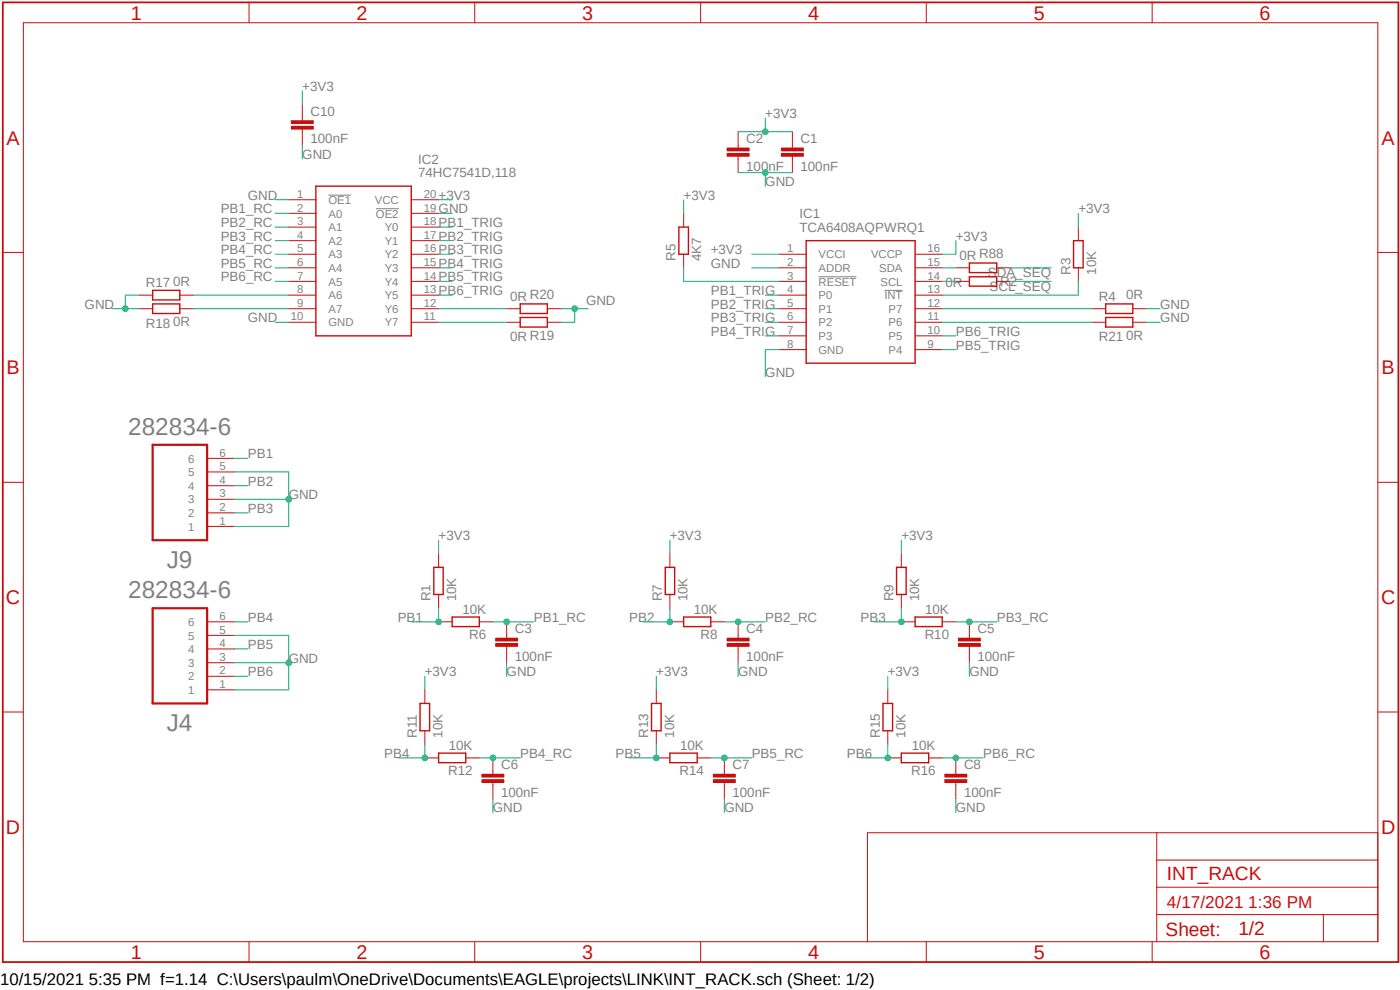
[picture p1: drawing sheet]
<svg xmlns="http://www.w3.org/2000/svg" width="297mm" height="210mm" viewBox="0 0 297 210" stroke-linecap="round" stroke-linejoin="round" font-family="sans-serif">
<path d="M0 .1l297.1 204.6M297.1 .1l-297.1 204.6" fill="none" stroke="#fff" stroke-width=".21"/>
<path d="M69.7 41.4h4.8M79.8 44.3h4.8M173.7 58.7h8M187.6 61.6h3.9" fill="none" stroke="#808080" stroke-width=".21"/>
<g fill="none" stroke="#c90d0c" stroke-width=".21">
<path d="M5 4.8h287.3v195h-287.3zM52.8 .5v4.3M100.7 .5v4.3M148.6 .5v4.3M196.5 .5v4.3M244.4 .5v4.3M168.1 30.8v.6M168.1 33.1v.6M.6 53.6h4.4M165.2 53.9h5.8M165.2 56.8h5.8M165.2 59.7h5.8"/>
<path d="M194.1 53.9h5.8M194.1 56.8h5.8M194.1 59.7h5.8M292.3 53.6h4.4M165.2 62.6h5.8M165.2 65.5h5.8M165.2 68.4h5.8M165.2 71.2h5.8M165.2 74.2h5.8M194.1 62.6h5.8M194.1 65.5h5.8M194.1 68.4h5.8"/>
<path d="M194.1 71.2h5.8M194.1 74.2h5.8M.6 102.3h4.4M292.3 102.3h4.4M.6 151h4.4M292.3 151h4.4M245.4 176.7v23.1M292.3 176.7h-108.3v23.1M52.8 199.8v4.3M100.7 199.8v4.3M148.6 199.8v4.3M196.5 199.8v4.3"/>
<path d="M244.4 199.8v4.3M245.4 194h46.9M245.4 188.2h46.9M245.4 182.5h46.9M280.8 194v5.8"/>
</g>
<path d="M.6 .5h296.1v203.6h-296.1z" fill="none" stroke="#c90d0c" stroke-width=".38"/>
<path d="M171 51.1h23.1v25.9h-23.1z" fill="none" stroke="#c90d0c" stroke-width=".3"/>
<path d="M165.8 32.6h4.6v.5h-4.6z" fill-rule="evenodd" fill="#c90d0c"/>
<path d="M165.8 32.6h4.6v.5h-4.6z" fill="none" stroke="#c90d0c" stroke-width=".21"/>
<path d="M165.8 31.4h4.6v.6h-4.6z" fill-rule="evenodd" fill="#c90d0c"/>
<path d="M156.6 30.8v.6M156.6 33.1v.6M165.8 31.4h4.6v.6h-4.6zM168.1 27.9v2.9M168.1 33.7v2.9" fill="none" stroke="#c90d0c" stroke-width=".21"/>
<path d="M154.3 32.6h4.6v.5h-4.6z" fill-rule="evenodd" fill="#c90d0c"/>
<path d="M154.3 32.6h4.6v.5h-4.6z" fill="none" stroke="#c90d0c" stroke-width=".21"/>
<path d="M154.3 31.4h4.6v.6h-4.6z" fill-rule="evenodd" fill="#c90d0c"/>
<g fill="none" stroke="#c90d0c" stroke-width=".21">
<path d="M154.3 31.4h4.6v.6h-4.6zM156.6 27.9v2.9M156.6 33.7v2.9M61.3 56.8h5.7M61.3 59.7h5.7M61.3 42.4h5.7M61.3 45.3h5.7M61.3 48.2h5.7M61.3 51.1h5.7M61.3 53.9h5.7M87.2 56.8h5.8M87.2 59.7h5.8"/>
<path d="M87.2 42.4h5.8M87.2 45.3h5.8M87.2 48.2h5.8M87.2 51.1h5.8M87.2 53.9h5.8M145 45.3v2.9M145 53.9v2.9M202.8 56.8h2.9M202.8 59.7h2.9M211.5 56.8h2.8M211.5 59.7h2.8M228.8 48.2v2.9"/>
<path d="M228.8 56.8v2.9M61.3 65.5h5.7M61.3 62.6h5.7M61.3 68.4h5.7M87.2 65.5h5.8M87.2 62.6h5.8M87.2 68.4h5.8M231.6 65.5h3M240.3 65.5h2.9M93 117.5v2.9M43.9 137.7h5.8M43.9 134.8h5.8"/>
<path d="M43.9 131.9h5.8M93 131.9h2.9M93 126.1v2.9M101.7 131.9h2.9M107.5 134.8v.6M107.5 137.1v.6M43.9 140.6h5.8M43.9 143.5h5.8M43.9 146.3h5.8"/>
</g>
<path d="M67 39.5h20.2v31.7h-20.2zM144 48.2h2v5.7h-2zM205.7 55.8h5.8v2h-5.8zM205.7 58.7h5.8v2h-5.8zM227.8 51.1h2v5.7h-2zM234.6 64.5h5.7v2h-5.7zM92 120.4h2v5.7h-2zM95.9 130.9h5.8v2h-5.8z" fill="none" stroke="#c90d0c" stroke-width=".3"/>
<path d="M32.4 129h11.5v20.2h-11.5z" fill="none" stroke="#c90d0c" stroke-width=".47"/>
<path d="M105.2 136.5h4.6v.6h-4.6z" fill-rule="evenodd" fill="#c90d0c"/>
<path d="M105.2 136.5h4.6v.6h-4.6z" fill="none" stroke="#c90d0c" stroke-width=".21"/>
<path d="M105.2 135.4h4.6v.6h-4.6z" fill-rule="evenodd" fill="#c90d0c"/>
<g fill="none" stroke="#c90d0c" stroke-width=".21">
<path d="M43.9 97.2h5.8M43.9 105.9h5.8M43.9 103h5.8M43.9 108.8h5.8M43.9 111.7h5.8M43.9 100.1h5.8M142.1 117.5v2.9M105.2 135.4h4.6v.6h-4.6zM107.5 131.9v2.9M107.5 137.7v2.9M142.1 126.1v2.9M142.1 131.9h2.9"/>
<path d="M150.8 131.9h2.9M156.6 134.8v.6M156.6 137.1v.6"/>
</g>
<path d="M32.4 94.4h11.5v20.2h-11.5z" fill="none" stroke="#c90d0c" stroke-width=".47"/>
<path d="M141.1 120.4h2v5.7h-2zM145 130.9h5.8v2h-5.8z" fill="none" stroke="#c90d0c" stroke-width=".3"/>
<path d="M154.3 136.5h4.6v.6h-4.6z" fill-rule="evenodd" fill="#c90d0c"/>
<path d="M154.3 136.5h4.6v.6h-4.6z" fill="none" stroke="#c90d0c" stroke-width=".21"/>
<path d="M154.3 135.4h4.6v.6h-4.6z" fill-rule="evenodd" fill="#c90d0c"/>
<path d="M191.2 117.5v2.9M154.3 135.4h4.6v.6h-4.6zM156.6 131.9v2.9M156.6 137.7v2.9M191.2 126.1v2.9M191.2 131.9h2.9M199.9 131.9h2.9M205.7 134.8v.6M205.7 137.1v.6" fill="none" stroke="#c90d0c" stroke-width=".21"/>
<path d="M190.2 120.4h2v5.7h-2zM194.1 130.9h5.8v2h-5.8z" fill="none" stroke="#c90d0c" stroke-width=".3"/>
<path d="M203.3 136.5h4.7v.6h-4.7z" fill-rule="evenodd" fill="#c90d0c"/>
<path d="M203.3 136.5h4.7v.6h-4.7z" fill="none" stroke="#c90d0c" stroke-width=".21"/>
<path d="M203.3 135.4h4.7v.6h-4.7z" fill-rule="evenodd" fill="#c90d0c"/>
<path d="M203.3 135.4h4.7v.6h-4.7zM205.7 131.9v2.9M205.7 137.7v2.9M90.1 146.3v2.9M90.1 155v2.9M90.1 160.8h2.9M98.8 160.8h2.9M104.6 163.7v.6M104.6 166v.5" fill="none" stroke="#c90d0c" stroke-width=".21"/>
<path d="M89.1 149.2h2v5.8h-2zM93 159.8h5.8v2h-5.8z" fill="none" stroke="#c90d0c" stroke-width=".3"/>
<path d="M102.2 165.4h4.7v.6h-4.7z" fill-rule="evenodd" fill="#c90d0c"/>
<path d="M102.2 165.4h4.7v.6h-4.7z" fill="none" stroke="#c90d0c" stroke-width=".21"/>
<path d="M102.2 164.3h4.7v.5h-4.7z" fill-rule="evenodd" fill="#c90d0c"/>
<path d="M139.2 146.3v2.9M139.2 155v2.9M102.2 164.3h4.7v.5h-4.7zM104.6 160.8v2.9M104.6 166.5v3M139.2 160.8h2.9M147.9 160.8h2.9M153.7 163.7v.6M153.7 166v.5" fill="none" stroke="#c90d0c" stroke-width=".21"/>
<path d="M138.2 149.2h2.1v5.8h-2.1zM142.1 159.8h5.8v2h-5.8z" fill="none" stroke="#c90d0c" stroke-width=".3"/>
<path d="M151.3 165.4h4.7v.6h-4.7z" fill-rule="evenodd" fill="#c90d0c"/>
<path d="M151.3 165.4h4.7v.6h-4.7z" fill="none" stroke="#c90d0c" stroke-width=".21"/>
<path d="M151.3 164.3h4.7v.5h-4.7z" fill-rule="evenodd" fill="#c90d0c"/>
<path d="M188.3 146.3v2.9M188.3 155v2.9M151.3 164.3h4.7v.5h-4.7zM153.7 160.8v2.9M153.7 166.5v3M188.3 160.8h2.9M197 160.8h2.9M202.8 163.7v.6M202.8 166v.5" fill="none" stroke="#c90d0c" stroke-width=".21"/>
<path d="M187.3 149.2h2.1v5.8h-2.1zM191.2 159.8h5.8v2h-5.8z" fill="none" stroke="#c90d0c" stroke-width=".3"/>
<path d="M200.4 165.4h4.7v.6h-4.7z" fill-rule="evenodd" fill="#c90d0c"/>
<path d="M200.4 165.4h4.7v.6h-4.7z" fill="none" stroke="#c90d0c" stroke-width=".21"/>
<path d="M200.4 164.3h4.7v.5h-4.7z" fill-rule="evenodd" fill="#c90d0c"/>
<g fill="none" stroke="#c90d0c" stroke-width=".21">
<path d="M64.1 25.1v.5M64.1 27.3v.6M29.5 62.6h2.9M29.5 65.5h2.9M38.1 62.6h2.9M38.1 65.5h2.9M107.5 65.5h2.9M107.5 68.4h2.9M116.1 65.5h2.9M116.1 68.4h2.9M200.4 164.3h4.7v.5h-4.7zM202.8 160.8v2.9"/>
<path d="M202.8 166.5v3"/>
</g>
<path d="M32.4 61.6h5.7v2h-5.7zM32.4 64.5h5.7v2h-5.7zM110.4 64.5h5.7v2h-5.7zM110.4 67.4h5.7v2h-5.7z" fill="none" stroke="#c90d0c" stroke-width=".3"/>
<path d="M61.8 26.8h4.7v.6h-4.7z" fill-rule="evenodd" fill="#c90d0c"/>
<path d="M61.8 26.8h4.7v.6h-4.7z" fill="none" stroke="#c90d0c" stroke-width=".21"/>
<path d="M61.8 25.6h4.7v.6h-4.7z" fill-rule="evenodd" fill="#c90d0c"/>
<path d="M61.8 25.6h4.7v.6h-4.7zM64.1 22.2v2.9M64.1 27.9v2.9M231.6 68.4h3M240.3 68.4h2.9" fill="none" stroke="#c90d0c" stroke-width=".21"/>
<path d="M234.6 67.4h5.7v2h-5.7z" fill="none" stroke="#c90d0c" stroke-width=".3"/>
<path d="M145 56.8v2.9h20.2M199.9 56.8h2.9M199.9 59.7h2.9M214.3 56.8h8.7M214.3 59.7h8.7M228.8 59.7v2.9h-28.9M199.9 65.5h31.7M93 129v2.9h-5.8" fill="none" stroke="#0dab76" stroke-width=".21"/>
<circle cx="93" cy="131.9" r=".6" fill="#0dab76"/>
<g fill="none" stroke="#0dab76" stroke-width=".21">
<path d="M49.7 97.2h2.9M104.6 131.9h8.6"/>
<circle cx="93" cy="131.9" r=".6"/>
</g>
<circle cx="107.5" cy="131.9" r=".6" fill="#0dab76"/>
<g fill="none" stroke="#0dab76" stroke-width=".21">
<path d="M58.4 45.3h2.9M142.1 129v2.9h-5.7"/>
<circle cx="107.5" cy="131.9" r=".6"/>
</g>
<circle cx="142.1" cy="131.9" r=".6" fill="#0dab76"/>
<g fill="none" stroke="#0dab76" stroke-width=".21">
<path d="M49.7 103h2.9M153.7 131.9h8.6"/>
<circle cx="142.1" cy="131.9" r=".6"/>
</g>
<circle cx="156.6" cy="131.9" r=".6" fill="#0dab76"/>
<g fill="none" stroke="#0dab76" stroke-width=".21">
<path d="M58.4 48.2h2.9M191.2 129v2.9h-5.7"/>
<circle cx="156.6" cy="131.9" r=".6"/>
</g>
<circle cx="191.2" cy="131.9" r=".6" fill="#0dab76"/>
<g fill="none" stroke="#0dab76" stroke-width=".21">
<path d="M49.7 108.8h2.9M202.8 131.9h8.7"/>
<circle cx="191.2" cy="131.9" r=".6"/>
</g>
<circle cx="205.7" cy="131.9" r=".6" fill="#0dab76"/>
<g fill="none" stroke="#0dab76" stroke-width=".21">
<path d="M58.4 51.1h2.9M90.1 157.9v2.9h-5.7"/>
<circle cx="205.7" cy="131.9" r=".6"/>
</g>
<circle cx="90.1" cy="160.8" r=".6" fill="#0dab76"/>
<g fill="none" stroke="#0dab76" stroke-width=".21">
<path d="M49.7 131.9h2.9M101.7 160.8h8.7"/>
<circle cx="90.1" cy="160.8" r=".6"/>
</g>
<circle cx="104.6" cy="160.8" r=".6" fill="#0dab76"/>
<g fill="none" stroke="#0dab76" stroke-width=".21">
<path d="M58.4 53.9h2.9M139.2 157.9v2.9h-5.7"/>
<circle cx="104.6" cy="160.8" r=".6"/>
</g>
<circle cx="139.2" cy="160.8" r=".6" fill="#0dab76"/>
<g fill="none" stroke="#0dab76" stroke-width=".21">
<path d="M49.7 137.7h2.9M150.8 160.8h8.7"/>
<circle cx="139.2" cy="160.8" r=".6"/>
</g>
<circle cx="153.7" cy="160.8" r=".6" fill="#0dab76"/>
<g fill="none" stroke="#0dab76" stroke-width=".21">
<path d="M58.4 56.8h2.9M188.3 157.9v2.9h-5.7"/>
<circle cx="153.7" cy="160.8" r=".6"/>
</g>
<circle cx="188.3" cy="160.8" r=".6" fill="#0dab76"/>
<g fill="none" stroke="#0dab76" stroke-width=".21">
<path d="M49.7 143.5h2.9M199.9 160.8h8.7"/>
<circle cx="188.3" cy="160.8" r=".6"/>
</g>
<circle cx="202.8" cy="160.8" r=".6" fill="#0dab76"/>
<g fill="none" stroke="#0dab76" stroke-width=".21">
<path d="M156.6 27.9h11.5M162.3 25.1v2.8M58.4 59.7h2.9M93 59.7h2.9M93 48.2h2.9M93 53.9h2.9M93 56.8h2.9M93 51.1h2.9M145 42.4v2.9M41 62.6h20.3M41 65.5h20.3M93 62.6h2.9"/>
<path d="M162.3 62.6h2.9M162.3 65.5h2.9M162.3 68.4h2.9M162.3 71.2h2.9M199.9 71.2h2.9M199.9 74.2h2.9"/>
<circle cx="202.8" cy="160.8" r=".6"/>
</g>
<circle cx="162.3" cy="27.9" r=".6" fill="#0dab76"/>
<g fill="none" stroke="#0dab76" stroke-width=".21">
<path d="M64.1 19.3v2.9M93 42.4h2.9M159.5 53.9h5.7M202.8 51.1v2.8h-2.9M228.8 45.3v2.9M93 68.4h14.5M93 65.5h14.5M199.9 68.4h31.7M49.7 100.1h11.6v11.6h-11.6M49.7 105.9h11.6M93 114.6v2.9M142.1 114.6v2.9"/>
<path d="M191.2 114.6v2.9M90.1 143.5v2.8M107.5 140.6v2.9M139.2 143.5v2.8M188.3 143.5v2.8"/>
<circle cx="162.3" cy="27.9" r=".6"/>
</g>
<circle cx="61.3" cy="105.9" r=".6" fill="#0dab76"/>
<g fill="none" stroke="#0dab76" stroke-width=".21">
<path d="M49.7 134.8h11.6v11.5h-11.6M49.7 140.6h11.6"/>
<circle cx="61.3" cy="105.9" r=".6"/>
</g>
<circle cx="61.3" cy="140.6" r=".6" fill="#0dab76"/>
<g fill="none" stroke="#0dab76" stroke-width=".21">
<path d="M58.4 68.4h2.9M119 65.5h5.8M121.9 65.5v2.9h-2.9"/>
<circle cx="61.3" cy="140.6" r=".6"/>
</g>
<circle cx="121.9" cy="65.5" r=".6" fill="#0dab76"/>
<g fill="none" stroke="#0dab76" stroke-width=".21">
<path d="M58.4 42.4h2.9M93 45.3h2.9M23.7 65.5h5.8M29.5 62.6h-2.9v2.9"/>
<circle cx="121.9" cy="65.5" r=".6"/>
</g>
<circle cx="26.6" cy="65.5" r=".6" fill="#0dab76"/>
<g fill="none" stroke="#0dab76" stroke-width=".21">
<path d="M64.1 30.8v2.9M156.6 36.6h11.5M162.3 36.6v2.9"/>
<circle cx="26.6" cy="65.5" r=".6"/>
</g>
<circle cx="162.3" cy="36.6" r=".6" fill="#0dab76"/>
<g fill="none" stroke="#0dab76" stroke-width=".21">
<path d="M159.5 56.8h5.7M165.2 74.2h-2.9v5.7M243.2 68.4h2.9M243.2 65.5h2.9M156.6 140.6v2.9M205.7 140.6v2.9M104.6 169.5v2.8M153.7 169.5v2.8M202.8 169.5v2.8"/>
<circle cx="162.3" cy="36.6" r=".6"/>
</g>
<g font-size="5.2" fill="#808080">
<text x="27.2" y="92.2">282834-6</text>
<text x="35.4" y="120.4">J9</text>
<text x="27.2" y="126.9">282834-6</text>
<text x="35.4" y="155">J4</text>
</g>
<g font-size="4.2" fill="#c90d0c">
<text x="27.7" y="4.1">1</text>
<text x="75.6" y="4.1">2</text>
<text x="123.5" y="4.1">3</text>
<text x="171.5" y="4.1">4</text>
<text x="219.3" y="4.1">5</text>
<text x="267.2" y="4.1">6</text>
<text x="1.4" y="30.7">A</text>
<text x="293.1" y="30.7">A</text>
<text x="1.4" y="79.4">B</text>
<text x="293.1" y="79.4">B</text>
<text x="1.3" y="128.1">C</text>
<text x="293" y="128.1">C</text>
<text x="1.3" y="176.9">D</text>
<text x="293" y="176.9">D</text>
<text x="27.7" y="203.4">1</text>
<text x="75.6" y="203.4">2</text>
<text x="123.5" y="203.4">3</text>
<text x="171.5" y="203.4">4</text>
<text x="219.3" y="203.4">5</text>
<text x="267.2" y="203.4">6</text>
</g>
<g font-size="4.1" fill="#c90d0c">
<text x="247.6" y="186.8">INT_RACK</text>
<text x="247.3" y="198.5">Sheet:</text>
<text x="262.7" y="198.3">1/2</text>
</g>
<text font-size="3.6" fill="#c90d0c" x="247.6" y="192.5">4/17/2021 1:36 PM</text>
<text font-size="3.6" x="0" y="208.9">10/15/2021 5:35 PM f=1.14 C:\Users\paulm\OneDrive\Documents\EAGLE\projects\LINK\INT_RACK.sch (Sheet: 1/2)</text>
<g font-size="2.8" fill="#808080">
<text x="64.1" y="19.3">+3V3</text>
<text x="65.9" y="24.6">C10</text>
<text x="162.3" y="25.1">+3V3</text>
<text x="64.1" y="33.7">GND</text>
<text x="65.9" y="30.4">100nF</text>
<text x="88.7" y="34.8">IC2</text>
<text x="158.3" y="30.4">C2</text>
<text x="169.8" y="30.4">C1</text>
<text x="88.7" y="37.6">74HC7541D,118</text>
<text x="158.3" y="36.2">100nF</text>
<text x="162.3" y="39.5">GND</text>
<text x="169.8" y="36.2">100nF</text>
<text x="46.8" y="45.3">PB1_RC</text>
<text x="52.6" y="42.4">GND</text>
<text x="93" y="42.4">+3V3</text>
<text x="93" y="45.3">GND</text>
<text x="145" y="42.4">+3V3</text>
<text x="169.6" y="46.3">IC1</text>
<text x="228.8" y="45.3">+3V3</text>
<text x="46.8" y="48.2">PB2_RC</text>
<text x="46.8" y="51.1">PB3_RC</text>
<text x="46.8" y="53.9">PB4_RC</text>
<text x="93" y="48.2">PB1_TRIG</text>
<text x="93" y="53.9">PB3_TRIG</text>
<text x="93" y="51.1">PB2_TRIG</text>
<text x="150.8" y="53.9">+3V3</text>
<text x="169.6" y="49.2">TCA6408AQPWRQ1</text>
<text x="202.8" y="51.1">+3V3</text>
<text x="46.8" y="56.8">PB5_RC</text>
<text x="46.8" y="59.7">PB6_RC</text>
<text x="93" y="56.8">PB4_TRIG</text>
<text x="93" y="59.7">PB5_TRIG</text>
<text x="143.3" y="55.4" transform="rotate(-90 143.3 55.4)">R5</text>
<text x="148.8" y="55.4" transform="rotate(-90 148.8 55.4)">4K7</text>
<text x="150.8" y="56.8">GND</text>
<text x="203.5" y="55.1">0R R88</text>
<text x="209.6" y="58.8">SDA_SEQ</text>
<text x="227.1" y="58.3" transform="rotate(-90 227.1 58.3)">R3</text>
<text x="232.5" y="58.3" transform="rotate(-90 232.5 58.3)">10K</text>
<text x="17.9" y="65.5">GND</text>
<text x="30.9" y="60.9">R17</text>
<text x="36.7" y="60.6">0R</text>
<text x="93" y="62.6">PB6_TRIG</text>
<text x="108.2" y="63.8">0R R20</text>
<text x="124.3" y="64.6">GND</text>
<text x="150.8" y="62.6">PB1_TRIG</text>
<text x="150.8" y="65.5">PB2_TRIG</text>
<text x="200.6" y="60.9">0R</text>
<text x="209.9" y="61.7">SCL_SEQ</text>
<text x="212.2" y="60.6">R2</text>
<text x="233.1" y="63.8">R4</text>
<text x="238.9" y="63.5">0R</text>
<text x="246.1" y="65.5">GND</text>
<text x="30.9" y="69.6">R18</text>
<text x="36.7" y="69.3">0R</text>
<text x="52.6" y="68.4">GND</text>
<text x="150.8" y="68.4">PB3_TRIG</text>
<text x="150.8" y="71.2">PB4_TRIG</text>
<text x="202.8" y="71.2">PB6_TRIG</text>
<text x="246.1" y="68.4">GND</text>
<text x="108.2" y="72.4">0R R19</text>
<text x="202.8" y="74.2">PB5_TRIG</text>
<text x="233.1" y="72.4">R21</text>
<text x="238.9" y="72.1">0R</text>
<text x="162.3" y="79.9">GND</text>
<text x="52.6" y="97.2">PB1</text>
<text x="52.6" y="103">PB2</text>
<text x="61.3" y="105.9">GND</text>
<text x="52.6" y="108.8">PB3</text>
<text x="93" y="114.6">+3V3</text>
<text x="142.1" y="114.6">+3V3</text>
<text x="191.2" y="114.6">+3V3</text>
<text x="52.6" y="131.9">PB4</text>
<text x="84.4" y="131.9">PB1</text>
<text x="91.3" y="127.6" transform="rotate(-90 91.3 127.6)">R1</text>
<text x="96.8" y="127.6" transform="rotate(-90 96.8 127.6)">10K</text>
<text x="98.1" y="130.2">10K</text>
<text x="113.2" y="131.9">PB1_RC</text>
<text x="133.5" y="131.9">PB2</text>
<text x="140.4" y="127.6" transform="rotate(-90 140.4 127.6)">R7</text>
<text x="145.9" y="127.6" transform="rotate(-90 145.9 127.6)">10K</text>
<text x="147.2" y="130.2">10K</text>
<text x="162.3" y="131.9">PB2_RC</text>
<text x="182.6" y="131.9">PB3</text>
<text x="189.5" y="127.6" transform="rotate(-90 189.5 127.6)">R9</text>
<text x="195" y="127.6" transform="rotate(-90 195 127.6)">10K</text>
<text x="196.3" y="130.2">10K</text>
<text x="211.5" y="131.9">PB3_RC</text>
<text x="52.6" y="137.7">PB5</text>
<text x="99.5" y="135.6">R6</text>
<text x="109.2" y="134.4">C3</text>
<text x="148.6" y="135.6">R8</text>
<text x="158.3" y="134.4">C4</text>
<text x="196.2" y="135.6">R10</text>
<text x="207.4" y="134.4">C5</text>
<text x="52.6" y="143.5">PB6</text>
<text x="61.3" y="140.6">GND</text>
<text x="90.1" y="143.5">+3V3</text>
<text x="107.5" y="143.5">GND</text>
<text x="109.2" y="140.1">100nF</text>
<text x="139.2" y="143.5">+3V3</text>
<text x="156.6" y="143.5">GND</text>
<text x="158.3" y="140.1">100nF</text>
<text x="188.3" y="143.5">+3V3</text>
<text x="205.7" y="143.5">GND</text>
<text x="207.4" y="140.1">100nF</text>
<text x="81.5" y="160.8">PB4</text>
<text x="88.4" y="156.5" transform="rotate(-90 88.4 156.5)">R11</text>
<text x="93.9" y="156.5" transform="rotate(-90 93.9 156.5)">10K</text>
<text x="95.2" y="159">10K</text>
<text x="110.4" y="160.8">PB4_RC</text>
<text x="130.6" y="160.8">PB5</text>
<text x="137.5" y="156.5" transform="rotate(-90 137.5 156.5)">R13</text>
<text x="143" y="156.5" transform="rotate(-90 143 156.5)">10K</text>
<text x="144.3" y="159">10K</text>
<text x="159.5" y="160.8">PB5_RC</text>
<text x="179.7" y="160.8">PB6</text>
<text x="186.6" y="156.5" transform="rotate(-90 186.6 156.5)">R15</text>
<text x="192.1" y="156.5" transform="rotate(-90 192.1 156.5)">10K</text>
<text x="193.4" y="159">10K</text>
<text x="208.6" y="160.8">PB6_RC</text>
<text x="95.1" y="164.5">R12</text>
<text x="106.3" y="163.2">C6</text>
<text x="144.2" y="164.5">R14</text>
<text x="155.4" y="163.2">C7</text>
<text x="193.3" y="164.5">R16</text>
<text x="204.5" y="163.2">C8</text>
<text x="104.6" y="172.3">GND</text>
<text x="106.3" y="169">100nF</text>
<text x="153.7" y="172.3">GND</text>
<text x="155.4" y="169">100nF</text>
<text x="202.8" y="172.3">GND</text>
<text x="204.5" y="169">100nF</text>
</g>
<g font-size="2.4" fill="#808080">
<text x="63" y="42">1</text>
<text x="89.9" y="42">20</text>
<text x="63" y="44.9">2</text>
<text x="63" y="47.8">3</text>
<text x="69.7" y="43.3">OE1</text>
<text x="69.7" y="46.1">A0</text>
<text x="79.5" y="43.3">VCC</text>
<text x="79.8" y="46.1">OE2</text>
<text x="89.9" y="44.9">19</text>
<text x="89.9" y="47.8">18</text>
<text x="63" y="50.6">4</text>
<text x="63" y="53.5">5</text>
<text x="69.7" y="49">A1</text>
<text x="69.7" y="51.9">A2</text>
<text x="81.7" y="49">Y0</text>
<text x="81.7" y="51.9">Y1</text>
<text x="89.9" y="50.6">17</text>
<text x="89.9" y="53.5">16</text>
<text x="167" y="53.5">1</text>
<text x="196.8" y="53.5">16</text>
<text x="63" y="56.4">6</text>
<text x="63" y="59.3">7</text>
<text x="69.7" y="54.8">A3</text>
<text x="69.7" y="57.7">A4</text>
<text x="81.7" y="54.8">Y2</text>
<text x="81.7" y="57.7">Y3</text>
<text x="89.9" y="56.4">15</text>
<text x="89.9" y="59.3">14</text>
<text x="167" y="56.4">2</text>
<text x="167" y="59.3">3</text>
<text x="173.7" y="54.8">VCCI</text>
<text x="173.7" y="57.7">ADDR</text>
<text x="184.8" y="54.8">VCCP</text>
<text x="186.5" y="57.7">SDA</text>
<text x="196.8" y="56.4">15</text>
<text x="196.8" y="59.3">14</text>
<text x="63" y="62.2">8</text>
<text x="63" y="65.1">9</text>
<text x="69.7" y="60.6">A5</text>
<text x="69.7" y="63.5">A6</text>
<text x="81.7" y="60.6">Y4</text>
<text x="81.7" y="63.5">Y5</text>
<text x="89.9" y="62.2">13</text>
<text x="89.9" y="65.1">12</text>
<text x="167" y="62.2">4</text>
<text x="167" y="65.1">5</text>
<text x="173.7" y="60.6">RESET</text>
<text x="173.7" y="63.5">P0</text>
<text x="186.8" y="60.6">SCL</text>
<text x="187.6" y="63.5">INT</text>
<text x="196.8" y="62.2">13</text>
<text x="196.8" y="65.1">12</text>
<text x="61.7" y="68">10</text>
<text x="69.7" y="66.3">A7</text>
<text x="69.7" y="69.3">GND</text>
<text x="81.7" y="66.3">Y6</text>
<text x="81.7" y="69.3">Y7</text>
<text x="89.9" y="68">11</text>
<text x="167" y="68">6</text>
<text x="167" y="70.9">7</text>
<text x="173.7" y="66.3">P1</text>
<text x="173.7" y="69.3">P2</text>
<text x="188.5" y="66.3">P7</text>
<text x="188.5" y="69.3">P6</text>
<text x="196.8" y="68">11</text>
<text x="196.8" y="70.9">10</text>
<text x="167" y="73.7">8</text>
<text x="173.7" y="72.1">P3</text>
<text x="173.7" y="75">GND</text>
<text x="188.5" y="72.1">P5</text>
<text x="188.5" y="75">P4</text>
<text x="196.8" y="73.7">9</text>
<text x="39.9" y="101">5</text>
<text x="39.9" y="98.1">6</text>
<text x="46.6" y="99.7">5</text>
<text x="46.6" y="96.9">6</text>
<text x="39.9" y="106.8">3</text>
<text x="39.9" y="103.9">4</text>
<text x="46.6" y="105.5">3</text>
<text x="46.6" y="102.6">4</text>
<text x="39.9" y="109.7">2</text>
<text x="39.9" y="112.6">1</text>
<text x="46.6" y="108.4">2</text>
<text x="46.6" y="111.3">1</text>
<text x="46.6" y="131.5">6</text>
<text x="39.9" y="135.7">5</text>
<text x="39.9" y="132.8">6</text>
<text x="46.6" y="137.3">4</text>
<text x="46.6" y="134.4">5</text>
<text x="39.9" y="141.4">3</text>
<text x="39.9" y="138.6">4</text>
<text x="46.6" y="140.2">3</text>
<text x="46.6" y="143">2</text>
<text x="39.9" y="144.3">2</text>
<text x="39.9" y="147.2">1</text>
<text x="46.6" y="145.9">1</text>
</g>
</svg>
